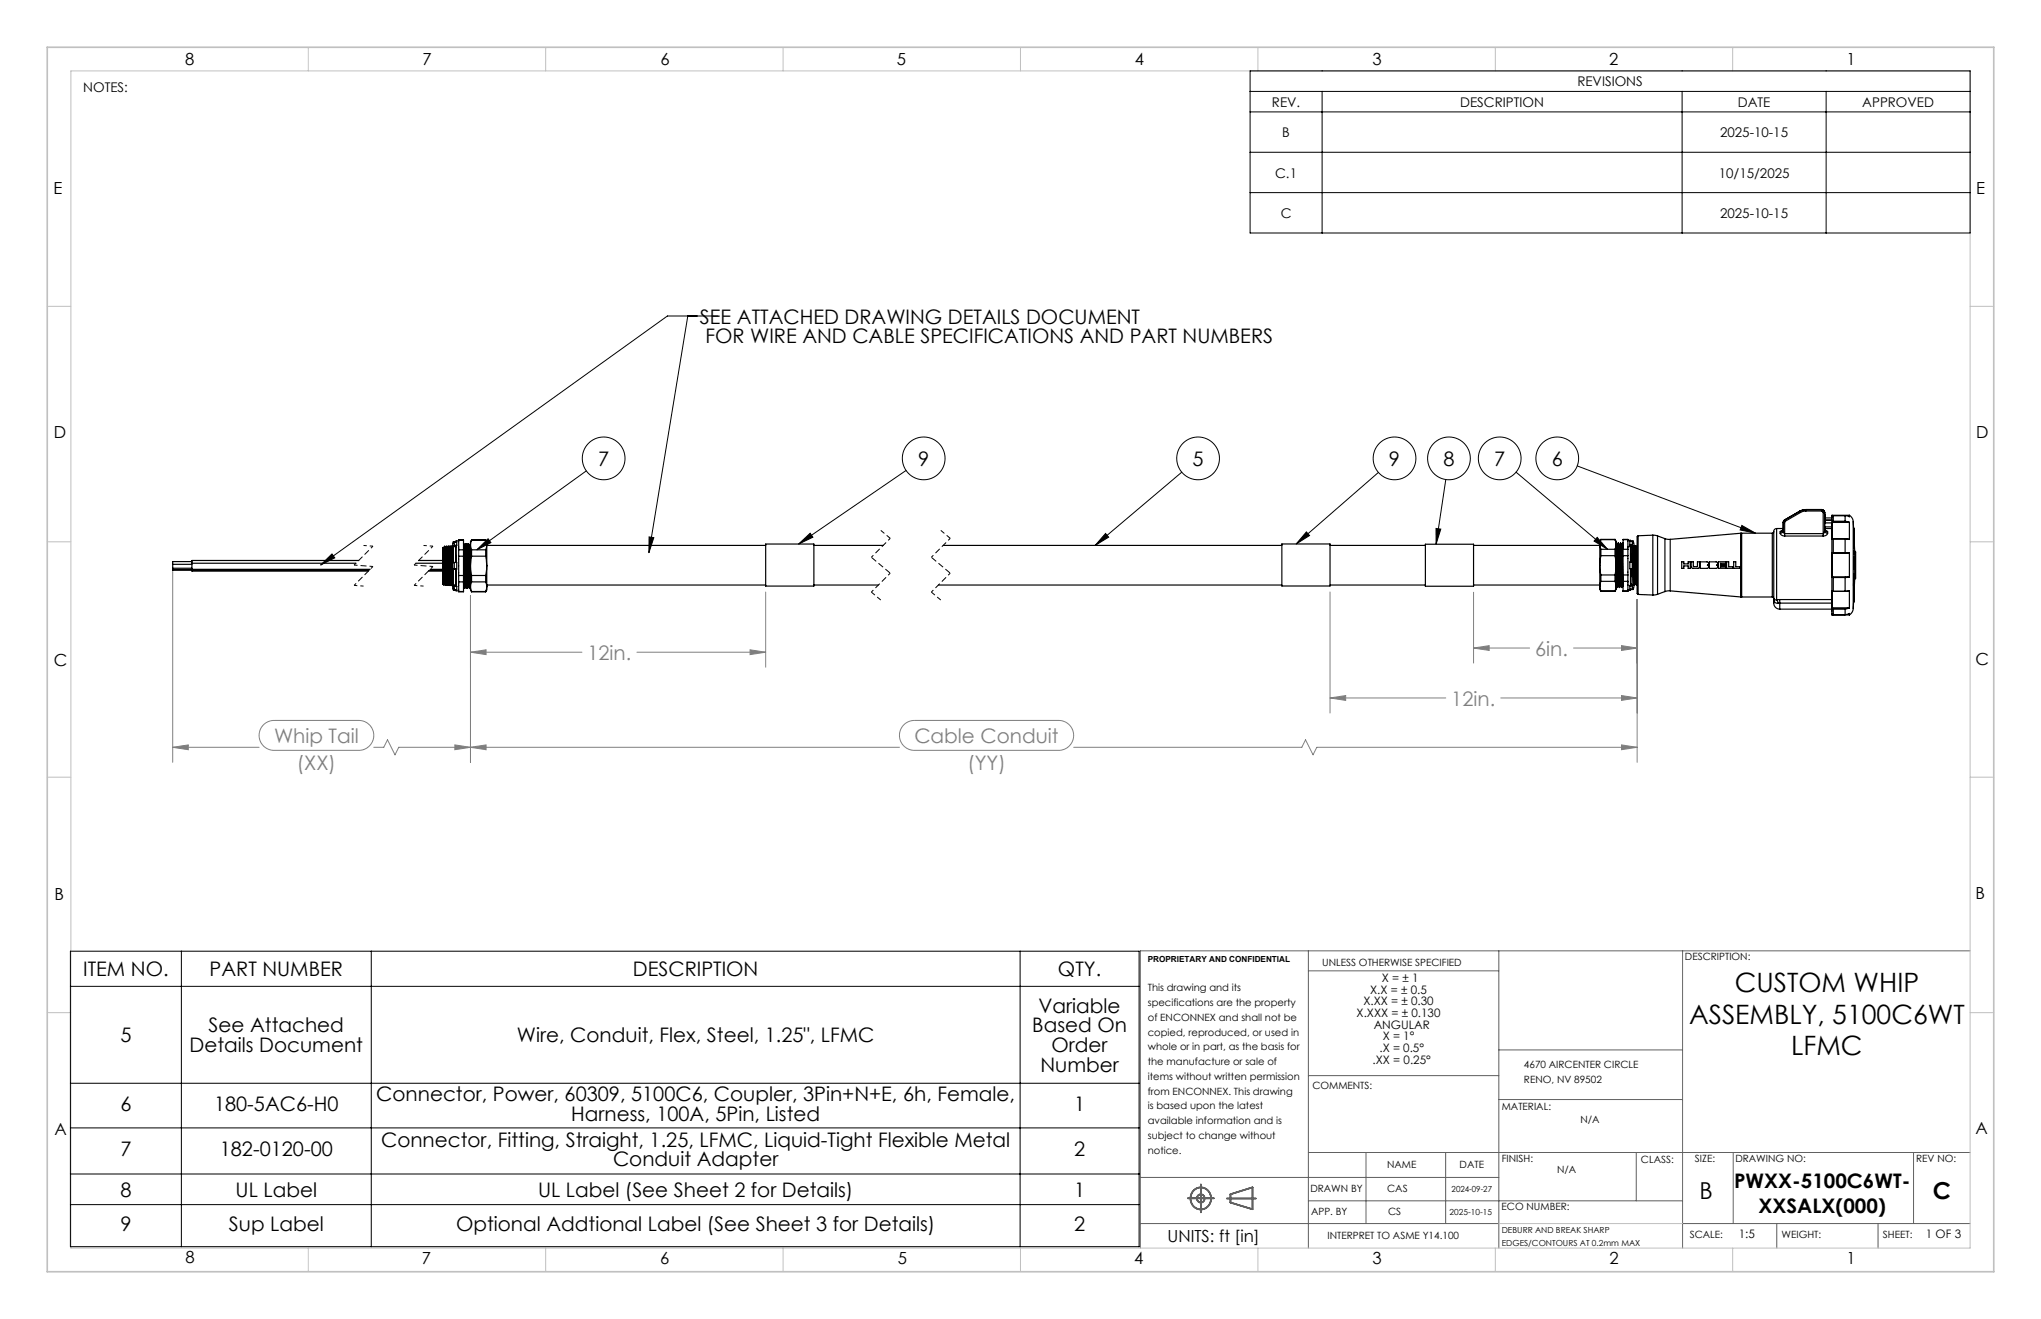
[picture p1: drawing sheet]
<svg xmlns="http://www.w3.org/2000/svg" width="432mm" height="279mm" viewBox="0 0 432 279" stroke-linecap="round" stroke-linejoin="round" font-family="sans-serif">
<g fill="none" stroke="#606060" stroke-width=".35">
<path d="M251.4 253.5h5.5M252.7 251.8a2.28 2.28 0 0 1 3.4 .5 2.28 2.28 0 0 1-1 3.3 2.29 2.29 0 0 1-2.8-.9 2.29 2.29 0 0 1 .4-2.9zM254.2 250.5v5.9M259.7 253.5h6.1M260.4 252.6l4.7-1.4v4.6l-4.7-1.4z"/>
<circle cx="254.1" cy="253.5" r=".84"/>
</g>
<g fill="none" stroke="#606060" stroke-width=".21">
<path d="M276.9 201.1v62.9M276.9 205.4h40.3M317.2 201.1v62.9M356.1 201.1v62.9M417 201.1h-175.6v62.9M276.9 227.5h40.3M317.2 222.1h38.9M317.2 232.6h38.9M241.4 258.8h75.8M241.4 249.1h75.8M276.9 243.8h140.1M276.9 254h79.2"/>
<path d="M289.1 243.8v15M306 243.8v15M346.3 243.8v10.2M356.1 258.8h60.9M366.9 243.8v15M376.1 258.8v5.2M397.5 258.8v5.2M405 243.8v15"/>
</g>
<g fill="none" stroke="#c0c0c0" stroke-width=".21">
<path d="M15 15h402v249h-402zM65.3 10v5M115.5 10v5M165.7 10v5M216 10v5M266.3 10v5M316.5 10v5M366.8 10v5M10 64.8h5M417 64.8h5M10 114.6h5M417 114.6h5"/>
<path d="M10 164.4h5M417 164.4h5M10 214.2h5M417 214.2h5M317.2 258.8h38.9M65.3 264v5M115.5 264v5M165.7 264v5M216 264v5M266.3 264v5M316.5 264v5M366.8 264v5"/>
</g>
<path d="M10 10h412v259h-412z" fill="none" stroke="#c0c0c0" stroke-width=".35"/>
<g fill="none" stroke="#000" stroke-width=".25">
<path d="M36.6 119.4v.8M36.6 119.4h4M40.6 118.8h-4v.6M40.6 119.1v1.3M40.6 119.1h34.7M75.9 118.6h-35.3v.5M88 119.1h5.7M88.6 118.6h5.1M93.8 115.8l-.1 .1v6.2a1.73 1.73 0 0 0 .3 1.6M93.8 115.8l.2 7.9M93.8 115.8l.1 .1M93.9 115.9h.1"/>
<path d="M93.9 115.9l.3 7.6M94.1 115.6l.2 8.2M94.1 115.5l-.2 .4M94.2 115.6l.1 .3M94.2 115.6h-.1M94.2 115.6l.1 8.2M94.3 115.9h.1M94.3 115.9l.3 7.6M94.4 115.9l.2 7.6M94.6 115.6l-.2 .3M94.6 115.6l.2 8.2M94.8 115.9l.2 7.6"/>
<path d="M95 115.5l-.2 .4-.2-.4M95 115.5l.2 .3M95 115.5l.3 8.3-.3-8.2M95.2 115.8h.1M95.2 115.9l.2 7.6M95.3 115.9l.2 7.6M95.4 115.5l-.1 .3M95.4 115.5l.3 8.4M95.5 115.5l.2 .3M95.5 115.5h-.1M95.5 115.5l.2 8.3M95.7 115.8h.1"/>
<path d="M95.7 115.8l.1 5.1M95.7 115.8l.1 2.1M95.8 115.7l-.1 .1M96 114.6l-.2 .9v8.4l.2 .9M96 114.6v.4l.2-.4M96 115.6v3.4h.2M96 114.6h.4M96 115.6h.4M96.2 114.6v.7M96.2 115.3l-.2 .3M96.2 119v1.4M96.2 119h.5v1.4h-.5"/>
<path d="M96.2 114.6h.5v.7M96.2 115.3h.5M96.4 117.4l.1 1.6M96.4 115.6v3.4M96.4 115.6l.2 .2M96.5 115.5v3.5M96.7 115.3l-.3 .3M97.1 116.3v1.3M97.1 114.3h1M97.1 117.6v4.1M97.1 114.3v2M97.1 114.4h-.6v.2"/>
<path d="M97.1 115.7l-.1 .1M97.1 116.3h1M97.1 117.6h1M98.1 116.3v1.3M98.1 114.3v2M98.1 117.6v4.1M98.2 115l.2 9.4M98.2 115l.2 .3M98.4 115.4l.3 8.7M98.6 115h.1M98.7 115l.2 .3M98.7 115l.1 9.4"/>
<path d="M98.8 115.4l.3 8.7M99.1 115h.1M99.1 115l.3 .3M99.1 115l.2 9.4M99.3 115.4l.3 8.7M99.6 119.7l.2 2M99.6 119.7v4.4M99.6 115.3l.2 1M99.6 115.3v4.4M99.6 115l-.2 .3 .2 7.8M99.8 117.6l-.2 2.1M99.8 116.3v1.3"/>
<path d="M99.8 114.3l-.2 1M99.8 114.2v.1M99.8 114.2l-.2 .4v.7M99.8 114.3h3M99.8 114.2h3M99.8 116.3h3M99.8 117.6h3M102.8 117.6l.2 2.1M102.8 116.3v1.3M102.8 114.3l.2 1M102.8 114.2v.1M102.8 114.2l.2 .4v.7"/>
<path d="M103 119.7l-.2 2M103 119.7v4.4M103 115.3l-.2 1M103 115.3v4.4M103 115.4h59.1M162.1 115.1h10.2v8.9h-10.2zM172.3 115.4h14.6M199.6 115.4h71.7M271.3 115.1h10.2v8.9h-10.2zM281.5 115.4h20.2M301.7 115.1h10.2v8.9h-10.2zM311.9 115.4h26.7"/>
<path d="M338.6 119.6l.2 2M338.6 119.6v4.4M338.6 115.2l.2 1M338.6 115.2v4.4M338.8 117.5l-.2 2.1M338.8 116.2v1.3M338.8 114.1l-.2 1.1M338.8 114.1h.1M338.8 114.1l-.2 .4v.7M338.8 114.1h3M338.8 117.5h3M338.8 116.2h3"/>
<path d="M341.8 117.5l.3 2.1M341.8 116.2v1.3M341.8 114.1l.3 1.1M341.8 114.1h.1M341.8 114.1l.3 .4v.7M342.1 119.6l-.3 2M342.1 119.6v4.4M342.1 115.2l-.3 1M342.1 115.2v4.4M342.1 115.9l.1 8.3M342.3 115.2l.2 8.4 .2 .6M342.5 114.9l.2 9.3"/>
<path d="M342.5 114.9l-.2 .3M342.5 114.9l.3 9.4M342.6 114.9l.2 .5 .2 8.5M342.8 115.2l.2 8.4 .2 .6M343 114.9l.2 9.3M343 114.9l-.3 .3M343 114.9l.3 9.4M343 114.9l.2 .3M343.2 115.2l.3 8.7M343.3 115.2l.2 8.7M343.5 114.9v.9M343.5 114.9l-.3 .3"/>
<path d="M343.5 114.9h.1M343.5 116.2v1.3M343.5 114.1h1.1M343.5 117.5h1.1M343.5 116.2h1.1M343.5 114.1v2.1M343.5 117.5v4.1M344.6 116.2v1.3M344.6 114.3h.5v.2M344.6 114.1v2.1M344.6 117.5v4.1M344.6 115.6v.1"/>
<path d="M344.9 115.4l.2 .3 .1-.2M345 115.2l.2 .3M345 115.2h.5M345.1 117.1v1.8M345.1 115.4v3.5M345.2 115.5v3.4l-.1-3.2M345.2 115.5h.5M345.5 118.9h-.5v1.4h.5M345.5 114.5h-.5v.7M345.5 118.9v1.4M345.5 114.5v.7M345.5 115.2l.2 .3"/>
<path d="M345.7 114.5l.2 .9v8.4l-.2 .9M345.7 114.5h-.5M345.7 114.5v.4l-.2-.4M345.7 115.5v3.4h-.2M345.9 119.1l.1 4.7M345.9 115.6v.1M345.9 115.7h.1M345.9 115.7h-.4l.2 7v.7h.5M346 115.7l.2 7.7M346.2 115.4l.2 8.3M346.2 115.4h.1M346.2 115.4l-.2 .3"/>
<path d="M346.4 115.7h.1M346.4 115.7l-.2-.3 .2 8.3M346.4 115.7l-.5 .1 .2 4.9 .4 .5M346.4 115.7l.1 2.6M346.5 115.6l-.1 .1M346.7 113.3v12.4M346.7 113.3a2.5 2.5 0 0 0-.2 1.9v8.7a2.5 2.5 0 0 0 .2 1.8M349.8 113.2l1 .2M349.8 113.2v12.7M349.8 113.2l-3.1 .1M350.8 113.4v12.3M350.8 113.4l1.6 .5"/>
<path d="M352.4 113.9l1.1 .2M352.4 113.9v11.2M353.5 114.1v10.9M356 118.8h.4v.5h.9v-.5h.5v1.4h-.5v-.5h-.9v.5h-.4zM358 118.8h.4l.1 1.1 .8-.1v-1h.4v.5a.72 .72 0 0 1-.3 .9l-1.3-.1zM359.9 118.8h1.4a.35 .35 0 0 1 .4 .4 .35 .35 0 0 1-.3 .3 .35 .35 0 0 1 .3 .4 .35 .35 0 0 1-.4 .3h-1.4zM361.8 118.8h1.4a.35 .35 0 0 1 .4 .4 .35 .35 0 0 1-.3 .3 .35 .35 0 0 1 .3 .4 .35 .35 0 0 1-.4 .3h-1.4zM364.2 119.9h.1M364.2 119.7v.2M364.2 119.2v.2h1M364.2 119.7h.1M364.2 119.2h.1"/>
<path d="M364.2 119.9h1.1M365.2 119.4h.1M365.2 119.6l-1 .1M365.2 119.6h.1M365.2 119.4v.2M365.3 118.8h-1.6v1.4h1.6M365.3 118.8h.1M365.3 119.2h-1.1M365.3 119.9h.1M365.3 119.9v.3M365.3 119.1v.1M365.3 118.9v.2"/>
<path d="M365.5 118.8h.4v1.1h.9v.3h-1.3zM367 118.8h.4v1.1h.9v.3h-1.3zM368.4 112.8v13.5M368.4 112.8l-14.9 1.3M368.6 112.8h-.2M368.6 112.8v13.5M368.6 112.8h6.5M375.1 112.8v13.5M375.4 112.5l-.3 .3M376 111.8a.76 .76 0 0 0-.6 1v13.8M376 111.8v15.1M376 111.8h1.4"/>
<path d="M376.8 112.5v.3M376.8 112.8l.3 .4 .6 .2M377.4 111.9v.4M377.4 111.9a.61 .61 0 0 1-.6 .6M377.4 110.5v1.8M377.4 110.5h.1M377.4 111.9v.3l-.6 .3M377.4 112.3a.6 .6 0 0 1-.6 .5M377.4 112.3l.3 .6M377.4 111.9h.1M377.7 110.5h-.3M377.7 110.5v2.4"/>
<path d="M377.7 112.9v.5M377.7 113.4h8.2M377.7 112.9h8.2M377.8 110h.1M377.8 110l.1 .2M377.8 110l-.4 .5M377.9 110.2l-.2 .3M380.9 108.1h.1M380.9 108.1l.2 .3M380.9 108.1l-3.1 1.9M381.1 108.4l-3.2 1.8M382.2 107.8l-1.3 .3"/>
<path d="M382.2 107.8h3.4M382.2 107.8h.1M382.2 108.1l-1.1 .3M382.2 107.8v.3M382.2 108.1h3.4M385.6 108.1l.3 .3M385.6 107.8v.3M385.6 107.8l.4 .2 .2 .4M385.6 107.8h.1M385.9 112.9v.5M385.9 108.4h.3M385.9 108.4v4.5"/>
<path d="M386.2 112.3l-.3 .6M386.2 112.3a.6 .6 0 0 0 .6 .5M386.2 111.9v.3l.6 .3M386.2 111.9v.4M386.2 111.9a.61 .61 0 0 0 .6 .6M386.2 108.6l.1 2h1.4M386.2 111.8h1.5M386.2 108.4v3.9M386.2 108.4h.1M386.2 111.4h1.5M386.3 109.6h1.4M386.3 110.1h1.4"/>
<path d="M386.3 110h1.4M386.8 112.8l-.2 .4-.7 .2M386.8 112.5v.3M387.8 117v5.1M387.8 109v21.1M387.8 109v.3l.2-.2M387.8 110.5v3.6l.2-.1M387.8 109h3.6M387.8 117h3.6M387.8 110.5h3.6M388 109.1h.1M388 114h.1"/>
<path d="M388 116.9h2.5M388 110.3l-.2 .2M388 116.9l-.2 .1M388 110.3h2.5M388 114h2.5M388 109.1h2.5M388 109.1v1.2M388 110.3h.1M388 114v2.9M388 116.9h.1M390.5 116.9l.9 .1M390.5 114v2.9"/>
<path d="M390.5 114l.9 .1M390.5 110.3l.9 .2M390.5 109.1v1.2M390.5 116.9h.1M390.5 110.3h.1M390.5 114h.1M390.5 109.1h.1M391.4 110.5h.1M391.4 109a1.73 1.73 0 0 1 .9 1.4M391.4 117h.1M391.4 117v5.1M391.4 110.5v3.6"/>
<path d="M391.4 109v.3l-.9-.2M392.3 110.4v18.3M392.3 110.4v1.4M392.3 116.7v.2M392.3 116.7h.1M392.3 114.9v.2M392.3 111.8h.1M392.3 114.9h.1M392.3 114.2v.3M392.3 114.2h.1M392.3 113.3l.1 .3M392.3 112.8v.1"/>
<path d="M392.3 113.3h.1M392.3 112.9v.2M392.3 112.9h.1M392.3 119.9l.1 .5M392.3 118.3l.1 .1M392.3 119.7h.1M392.3 112.5v.1M392.3 112.8h.1M392.3 118.3h.1M392.3 119l.1 .1M392.3 112.3v.1M392.3 119h.1"/>
<path d="M392.3 112.3h.1M392.3 114h.1M392.3 114v.1M392.3 112.4v.1M392.3 112.4h.1M392.3 115.6l.1 .4M392.3 117.9l.1 .1M392.3 119.3h.1M392.3 112.6v.1M392.3 112.7v.1M392.3 111.8v.5M392.3 113.7v.2"/>
<path d="M392.3 117.9h.1M392.3 115.6h.1M392.3 113.7h.1M392.3 118.1v.2M392.3 113.9v.1M392.3 118.1h.1M392.3 118.8v.2M392.3 113.1h.1M392.3 113.1v.2M392.3 118.8h.1M392.3 116.9v.1M392.3 116.9h.1"/>
<path d="M392.3 118.6v.2M392.3 118.6h.1M392.3 115.1l.1 .3M392.3 115.1h.1M392.3 119.9h.1M392.3 114.5v.2M392.3 114.5h.1M392.3 117h.1M392.4 115.4v.1M392.4 115.4h.1M392.4 117v.1M392.4 117h.1"/>
<path d="M392.4 119.3h.1M392.4 117.1v.1M392.4 118l-.1 .1M392.4 118h.1M392.4 119.3v.2M392.4 119.6h.1M392.4 119.5v.1M392.4 119.5h.1M392.4 116.7v.2M392.4 114.9v.2M392.4 111.8v.1M392.4 111.8h.1"/>
<path d="M392.4 114.2v.3M392.4 113.3v.6M392.4 113.6l-.1 .1M392.4 113.6v.1M392.4 113.6v.6M392.4 111.8h-.1M392.4 117.8l-.1 .1M392.4 119.2l-.1 .1M392.4 112v.1M392.4 119.7h.1M392.4 119.2v.1M392.4 118.3v.1"/>
<path d="M392.4 117.8v.1M392.4 117.8v.6M392.4 112v.8M392.4 111.9v.6M392.4 111.8v.8M392.4 111.9v.8M392.4 119v.1M392.4 114v.6M392.4 114v.2M392.4 112.3v.1M392.4 112.3v.2M392.4 112.4v.8"/>
<path d="M392.4 119.6l-.1 .1M392.4 119.6v.1M392.4 117.9v.1M392.4 115.6v.4M392.4 113.7v.5M392.4 112.1v.6M392.4 111.8v.7M392.4 112.2h.1M392.4 118.1v.2M392.4 112.2v.8M392.4 112.2v.5M392.4 118.8v.2"/>
<path d="M392.4 115.5v.4v-.3M392.4 115.5v.1M392.4 113.1v.7v-.5M392.4 113.1h.1M392.4 113.1v.4v-.7v.9M392.4 114.2h.1M392.4 116.9v.1M392.4 118.6v.2M392.4 114.1v.1M392.4 114.1l-.1 .1M392.4 114.3v.2M392.4 116.6l-.1 .1"/>
<path d="M392.4 116.6v.1M392.4 111.9h.1M392.4 115.1v.3M392.4 114.7v.2M392.4 114.7v.4M392.4 111.9v.3M392.4 119.9v.5M392.4 119.9v.2M392.4 119.9h-.1M392.4 114.7l-.1 .2M392.4 114.5v.3M392.4 112.5v.2"/>
<path d="M392.4 116.6h.1M392.4 114.2v.1M392.4 113.2v.5M392.4 113.2v.7M392.4 114.5v.2M392.4 118.5l-.1 .1M392.4 118.5v.1M392.4 115.6h.1M392.4 116.7v.1M392.4 114.6h.1M392.4 116.7h.1M392.4 116.5l-.1 .1"/>
<path d="M392.4 116.5v.2M392.4 116.5h.1M392.4 112.6h.1M392.4 112.6v.1M392.4 112.6h-.1M392.4 113v-.3v.8M392.4 112.8v.2M392.4 112.8v-.3v.8M392.4 112.2v.3M392.4 114.8v.1M392.4 114.7v.1M392.4 112.6v.2"/>
<path d="M392.4 112.9v.4M392.4 112.9v.5M392.4 112.8v.3M392.4 118.9v.1M392.4 114.9h.1M392.4 114.3h.1M392.4 114.5v.1M392.4 114.5h.1M392.4 113.7h.1M392.4 118v.1M392.4 112.4v.2M392.4 113.5h.1"/>
<path d="M392.4 114.8h.1M392.4 113.3v.1M392.4 114.6v.2M392.4 116.8v.4M392.4 112.9v.2M392.4 112.5v.1M392.4 112.5h-.1M392.4 113.7l.2 2.9M392.4 113.2h.1M392.4 112.7v.1M392.4 114.6v.1M392.4 113h.1"/>
<path d="M392.4 112.7h.1M392.4 113.4h.1M392.4 112.8h.1M392.4 113.2v.1M392.4 118.5v.2v-.2M392.4 118.5v.4M392.4 118.5h.1M392.4 112.7h-.1M392.4 113v.2M392.4 113.9h-.1M392.4 113.4v.1M392.4 112.9v.1"/>
<path d="M392.4 113.4v.2M392.4 112.8v-.5v.6M392.4 112.6v-.6v.7M392.4 112.8h-.1M392.4 113.3h.1M392.4 113.3h-.1M392.4 119.5v.2M392.4 115.5l-.1 .1M392.6 116.6v5.9M392.6 116.6a1.85 1.85 0 0 1 .2 1.5v2.6a2.47 2.47 0 0 1-.2 1.8M36.6 120.2v.3M36.6 120.5l4 .1"/>
<path d="M36.6 120.5h4M36.6 120.2h4M40.6 120.4v.3M40.6 120.7v.1h37.4M40.6 120.4h37.7M40.6 120.7h37.5M90.7 120.8h3M90.8 120.7h2.9M91 120.4h2.7M93.7 123.4v.1M94.1 123.5l-.1 .2M94.2 123.5l.1 .3"/>
<path d="M94.6 123.5h.1M94.6 123.5l-.2 .3M94.6 123.5l.2 .3M94.8 123.8h.1M95.2 123.8l-.2-.3-.2 .3M95.2 123.8h.1M95.4 123.6h.1M95.4 123.5l-.1 .4M95.5 123.5l.2 .4M95.7 123.9h.1M95.8 123.7l-.1 .2M96 123.7l.2 .3"/>
<path d="M96 123.7h.4M96.2 120.4h-.2v3.3M96.2 124v.8M96.2 124.8l-.2-.4v.4M96.2 124h.5M96.4 123.6l.1 .3M96.4 124.8h-.4M96.4 123.7l.3 .3M96.4 120.4v3.3M96.5 122.7v-2.3v3.3M96.5 124.8v.2h.6M96.5 120.4v3.5"/>
<path d="M96.7 124v.8h-.5M97.1 121.7v1.4M97.1 125.1h1M97.1 123.1v2M97.1 123.8l-.1 .1M97.1 121.7h1M97.1 123.1h1M98.1 124.1h.1M98.1 121.7v1.4M98.1 123.1l.1 .9M98.1 123.1v2M98.2 124.1l.2 .3"/>
<path d="M98.6 124l-.2 .3M98.6 124l-.2-8.7 .2-.3 .2 9.4M98.6 124.1l.2 .3M99.1 124l-.2 .3M99.1 124l-.2-8.7 .2-.3 .2 9.4M99.1 124.1l.2 .3M99.6 124.1l.2 1M99.6 124.1v.7l.2 .4M99.6 124l-.2 .3M99.8 121.7v1.4M99.8 123.1l-.2 1M99.8 125.1v.1"/>
<path d="M99.8 125.2h3M99.8 121.7h3M99.8 123.1h3M99.8 125.1h3M102.8 121.7v1.4M102.8 123.1l.2 1M102.8 125.1v.1M103 124.1l-.2 1M103 124.1v.7l-.2 .4M103 123.7h59.1M172.3 123.7h13.6M198.6 123.7h72.7"/>
<path d="M281.5 123.7h20.2M311.9 123.7h26.7M338.6 124l.2 1M338.6 124v.7l.2 .4M338.8 121.6v1.4M338.8 123l-.2 1M338.8 125v.1M338.8 125.1h3M338.8 121.6h3M338.8 123h3M338.8 125h3M341.8 121.6v1.4"/>
<path d="M341.8 123l.3 1M341.8 125v.1M342.1 123.9l.1 .3M342.1 124l-.3 1M342.1 124v.7l-.3 .4M342.3 124.3h.1M342.5 123.9l-.2-8.5-.2-.5 .2 9.4M342.5 123.9h.1M342.5 123.9l-.2 .4M342.8 124.3h.1M343 123.9h.1M343 123.9l-.2 .4"/>
<path d="M343.2 124.3h.1M343.5 123.9l-.2 .4M343.5 121.6v1.4M343.5 125h1.1M343.5 121.6h1.1M343.5 123h1.1M343.5 123v2M344.6 121.6v1.4M344.6 123v2M344.6 123.7v.1M345 123.9v.7h.5M345 123.9h.5"/>
<path d="M345.1 120.3v3.5l.2-.3M345.1 124.6v.3h-.5M345.2 120.3v1.7M345.2 120.3v3.3M345.2 123.6l-.2 .3M345.2 124.6l.5 .1M345.2 123.6h.5M345.5 124.6l.2-.3v.4M345.5 123.9v.7M345.5 120.3l.2-.1v3.4M345.7 123.6l-.2 .3M345.9 121.1v2.6"/>
<path d="M345.9 123.6v.2M346 123.8h-.1M346.2 123.4l.2 .4M346.2 123.4l-.2 .4M346.5 123.6l-.1 .1M346.7 125.7l3.1 .2M350.8 125.7l-1 .2M352.4 125.1l-1.6 .6M353.5 125l-1.1 .1M353.5 125l14.9 1.3M365.3 120.2h.1M368.4 126.3h.2"/>
<path d="M368.6 126.3h6.5M375.1 126.3l.3 .3M375.4 126.6v.7a1.33 1.33 0 0 0 1.3 1.5M375.4 126.6l.2 .2 .4 .1M375.4 126.6a.8 .8 0 0 0 1 1M376 126.9l.4 .7M376.7 126.8v.8M376.7 127.6h-.3M376.7 127.6v1.2M376.7 128.8h11M376.7 126.8h11M376.7 126.8l-.7 .1"/>
<path d="M376.7 127.6h11M387.8 130.1h3.6M387.8 122.1h3.6M387.8 122.1h.2M387.8 128.6l.2 .2M387.8 128.6h3.6M388 122.1v.1M388 125.1l-.2-.1v3.6M388 128.8h.1M388 122.1h2.5M388 128.8h2.5M388 125.1h.1"/>
<path d="M388 125.1h2.5M388 130h2.5M388 122.2v2.9M388 128.8v1.2M388 130l-.2-.2v.3M388 122.2h2.5M390.5 130l.9-.2v.3M390.5 128.8v1.2M390.5 122.2v2.9M390.5 122.1v.1M390.5 128.8h.1M390.5 125.1h.1"/>
<path d="M390.5 130h.1M391.4 122.1h-.9M391.4 128.6l-.9 .2M391.4 122.1h.1M391.4 128.6h.1M391.4 124.9v3.7M391.4 124.9l-.9 .2M391.4 122.1l-.9 .1M392.3 128.7a1.73 1.73 0 0 1-.9 1.4M392.3 123.9h.1M392.3 126.5v.1M392.3 127.3h.1"/>
<path d="M392.3 127.1h.1M392.3 126.7h.1M392.3 126.9h.1M392.3 126.1v.2M392.3 126.3l.1 .1M392.3 127.1v.1M392.3 126.6h.1M392.3 127.2v1.5M392.3 126.4v.1M392.3 123.9l.1 1.2M392.3 126.3v.1M392.3 126.6v.3"/>
<path d="M392.3 126.9v.2M392.3 125.9v.1M392.3 125.9h.1M392.3 126h.1M392.4 125.8l-.1 .1M392.4 125.5v.2M392.4 125.5h.1M392.4 125.7v.1M392.4 125.7h.1M392.4 123.9v-.3v1.5M392.4 127.3h.1M392.4 126.7h.1"/>
<path d="M392.4 126.9h.1M392.4 127.1v.1M392.4 127.1l-.1 .1M392.4 126.3h.1M392.4 126.5h.1M392.4 127.1h.1M392.4 127.2h.1M392.4 127.2v.1M392.4 126v.2M392.4 120h.1M392.4 126.3v.3v-.2M392.4 126.3v.2"/>
<path d="M392.4 126.4v.1M392.4 126.1h.1M392.4 125.9v.1M392.4 126.3v.1M392.4 126.1v.2M392.4 125.8v.1M392.4 126.2v.1M392.4 126.1v.1M392.4 126.2v.5M392.4 126.4v.5M392.4 126.3v.4M392.4 125.9h.1"/>
<path d="M392.4 121.4l-.1 2.5M392.4 121.4v2.5M392.4 121.4v3.7M392.4 125.9v.2M392.4 126.1h-.1M392.4 126.5v.6M392.4 126.2v.2M392.4 126h.1M392.4 125.7v.2M392.4 126.5h-.1M392.4 125.4h.1M392.4 126l-.1 .1"/>
<path d="M392.4 126v.1M392.4 125.8h.1M392.4 126.3v.8M392.4 126.4v.8M392.4 125.4v.1M392.4 125.4v.9v-.3M392.4 126.4h.1M392.4 126.3v.7v-.6M392.4 126.4h-.1M392.4 126.2h.1M392.4 120v.1M392.4 120.1v.3"/>
<path d="M392.4 126.5v.7M392.6 122.5l-.2 2.9"/>
</g>
<g fill="none" stroke="#000" stroke-width=".21">
<path d="M264.6 15h152.4v34.3h-152.4zM264.6 19.3h152.4M279.8 19.3v30M356 19.3v30M386.5 19.3v30M264.6 23.7h152.4M264.6 32.2h152.4M264.6 40.7h152.4M145.6 66.8l-8.3 50.1M151.9 66.8h-10.6l-73.4 52.7M124.1 99.6l-23.2 16.7M191.8 99.5l-22.8 15.6"/>
<path d="M250.1 99.9l-18.3 15.5M291.8 99.9l-17.4 15.2M320.9 99.9l19.4 16.3M333.8 98.6l37.8 14.2M67.9 119.5l2.4-2.3 .6 .8zM100.9 116.3l2.4-2.3 .6 .8zM137.4 113.6l1 .1-1.1 3.2zM169 115.1l2.5-2.3 .6 .8zM234 112.8l.7 .8-2.9 1.8zM276.5 112.5l.7 .8-2.8 1.8zM304 111.8l1 .1-1 3.2zM306 101.4l-2 13.7"/>
<path d="M338.1 113.7l2.2 2.5-2.9-1.7zM368.7 111.1l2.9 1.7-3.3-.7zM14.9 201.2h226.2v62.5h-226.2zM14.9 208.6h226.2M38.4 201.2v62.5M78.6 201.2v62.5M215.9 201.2v62.5M14.9 229.1h226.2M14.9 238.6h226.2M14.9 248.3h226.2M14.9 254.8h226.2"/>
<circle cx="127.8" cy="97" r="4.5"/>
<circle cx="195.5" cy="97" r="4.5"/>
<circle cx="253.6" cy="97" r="4.5"/>
<circle cx="295.2" cy="97" r="4.5"/>
<circle cx="306.7" cy="97" r="4.5"/>
<circle cx="317.4" cy="97" r="4.5"/>
<circle cx="329.6" cy="97" r="4.5"/>
</g>
<g fill="none" stroke="#808080" stroke-width=".21">
<path d="M36.6 120.9v40.3M99.6 138l3.3-.6v1.1zM99.6 126.1v35.1M99.6 138h23.6M134.8 138h27.3M158.8 137.4l3.3 .6-3.3 .5zM162.1 125.2v15.9M281.5 125.2v25.6M311.9 137.1l3.3-.5v1zM311.9 125.3v15M311.9 137.1h11.9M333.1 137.1h13.4"/>
<path d="M343.2 136.6l3.3 .5-3.3 .5zM346.5 126.8v34.4M36.6 158.1l3.3-.5v1zM36.6 158.1h18.2M55.7 153.4a3.2 3.2 0 0 1 2.3-1h17.9a3.2 3.2 0 0 1 3.2 3.2 3.2 3.2 0 0 1-3.2 3.1h-17.9a3.2 3.2 0 0 1-2.9-1.9 3.2 3.2 0 0 1 .6-3.4zM79.1 158.1h2.1l.8-1.6 1.6 3.2 .8-1.6h106M96.3 157.6l3.3 .5-3.3 .5zM99.6 158.1l3.3-.5v1zM191.3 153.4a3.2 3.2 0 0 1 2.2-1h30.6a3.2 3.2 0 0 1 3.2 3.2 3.2 3.2 0 0 1-3.2 3.1h-30.6a3.2 3.2 0 0 1-2.9-1.9 3.2 3.2 0 0 1 .7-3.4zM227.3 158.1h48.2l.8-1.6 1.6 3.2 .8-1.6h67.8M281.5 147.6l3.3-.5v1zM281.5 147.6h24.5"/>
<path d="M317.7 147.6h28.8M343.2 157.6l3.3 .5-3.3 .5zM343.2 147.1l3.3 .5-3.3 .5z"/>
</g>
<path d="M186.4 112.2l2 1.7M199.1 112.2l2 1.7M184.4 125.2l2 1.7M197.1 125.2l2 1.7" fill="none" stroke="#000" stroke-width=".21" stroke-dasharray="1.3 .6" stroke-dashoffset=".3" stroke-linecap="butt"/>
<path d="M78.9 115.5l-4 4M78.9 119.8l-4 4M91.6 115.5l-4 4M91.6 119.8l-4 4M188.4 113.9l-4 4M201.1 113.9l-4 4M188.4 121.2l-4 4M201.1 121.2l-4 4" fill="none" stroke="#000" stroke-width=".21" stroke-dasharray="1.3 .6" stroke-dashoffset=".7" stroke-linecap="butt"/>
<path d="M184.4 117.9l4 3.3M197.1 117.9l4 3.3" fill="none" stroke="#000" stroke-width=".21" stroke-dasharray="1.3 .6" stroke-dashoffset="-.1" stroke-linecap="butt"/>
<path d="M76.9 115.4l2 .1M89.6 115.4l2 .1M74.9 123.8l2 .2M87.6 123.8l2 .2" fill="none" stroke="#000" stroke-width=".21" stroke-dasharray="1.3 .6" stroke-dashoffset=".6" stroke-linecap="butt"/>
<path d="M74.9 119.5l4 .3M87.6 119.5l4 .3" fill="none" stroke="#000" stroke-width=".21" stroke-dasharray="1.3 .6" stroke-dashoffset=".5" stroke-linecap="butt"/>
<path d="M67.9 119.5l2.4-2.3 .6 .8zM368.7 111.1l2.9 1.7-3.3-.7zM137.4 113.6l1 .1-1.1 3.2zM234 112.8l.7 .8-2.9 1.8zM169 115.1l2.5-2.3 .6 .8zM304 111.8l1 .1-1 3.2zM276.5 112.5l.7 .8-2.8 1.8zM338.1 113.7l2.2 2.5-2.9-1.7zM100.9 116.3l2.4-2.3 .6 .8z" fill="#000"/>
<path d="M36.6 158.1l3.3-.5v1zM96.3 157.6l3.3 .5-3.3 .5zM99.6 158.1l3.3-.5v1zM343.2 157.6l3.3 .5-3.3 .5zM99.6 138l3.3-.6v1.1zM158.8 137.4l3.3 .6-3.3 .5zM343.2 147.1l3.3 .5-3.3 .5zM281.5 147.6l3.3-.5v1zM343.2 136.6l3.3 .5-3.3 .5zM311.9 137.1l3.3-.5v1z" fill="#808080"/>
<g font-size="5.6">
<text x="367.2" y="209.9">CUSTOM WHIP</text>
<text x="357.5" y="216.6">ASSEMBLY, 5100C6WT</text>
<text x="379.1" y="223.2">LFMC</text>
</g>
<g font-size="4.9">
<text x="359.8" y="253.6">B</text>
<text x="409.1" y="253.6">C</text>
</g>
<g font-size="4.2">
<text x="148.2" y="68.5">SEE ATTACHED DRAWING DETAILS DOCUMENT</text>
<text x="149.3" y="72.6">FOR WIRE AND CABLE SPECIFICATIONS AND PART NUMBERS</text>
<text x="126.6" y="98.5">7</text>
<text x="194.3" y="98.5">9</text>
<text x="252.4" y="98.5">5</text>
<text x="294" y="98.5">9</text>
<text x="305.5" y="98.5">8</text>
<text x="316.3" y="98.5">7</text>
<text x="328.4" y="98.5">6</text>
<text x="17.6" y="206.4">ITEM NO.</text>
<text x="44.4" y="206.4">PART NUMBER</text>
<text x="134" y="206.4">DESCRIPTION</text>
<text x="223.9" y="206.4">QTY.</text>
<text x="219.8" y="214.2">Variable</text>
<text x="25.5" y="220.4">5</text>
<text x="44.2" y="218.4">See Attached</text>
<text x="109.4" y="220.4">Wire, Conduit, Flex, Steel, 1.25&quot;, LFMC</text>
<text x="218.5" y="218.4">Based On</text>
<text x="40.1" y="222.5">Details Document</text>
<text x="220.2" y="226.7">Number</text>
<text x="222.6" y="222.5">Order</text>
<text x="79.6" y="232.9">Connector, Power, 60309, 5100C6, Coupler, 3Pin+N+E, 6h, Female,</text>
<text x="25.5" y="235">6</text>
<text x="45.3" y="235">180-5AC6-H0</text>
<text x="120.9" y="237">Harness, 100A, 5Pin, Listed</text>
<text x="227.3" y="235">1</text>
<text x="25.5" y="244.6">7</text>
<text x="46.5" y="244.6">182-0120-00</text>
<text x="80.7" y="242.5">Connector, Fitting, Straight, 1.25, LFMC, Liquid-Tight Flexible Metal</text>
<text x="227.3" y="244.6">2</text>
<text x="129.8" y="246.6">Conduit Adapter</text>
<text x="367" y="251.3">PWXX-5100C6WT-</text>
<text x="25.5" y="253.1">8</text>
<text x="49.9" y="253.1">UL Label</text>
<text x="113.9" y="253.1">UL Label (See Sheet 2 for Details)</text>
<text x="227.3" y="253.1">1</text>
<text x="372.2" y="256.5">XXSALX(000)</text>
<text x="25.5" y="260.4">9</text>
<text x="48.4" y="260.4">Sup Label</text>
<text x="96.5" y="260.4">Optional Addtional Label (See Sheet 3 for Details)</text>
<text x="227.3" y="260.4">2</text>
</g>
<g font-size="4.2" fill="#808080">
<text x="124.3" y="139.6">12in.</text>
<text x="324.9" y="138.7">6in.</text>
<text x="307.2" y="149.2">12in.</text>
<text x="58" y="157.2">Whip Tail</text>
<text x="193.5" y="157.2">Cable Conduit</text>
<text x="62.8" y="162.8">(XX)</text>
<text x="204.7" y="162.8">(YY)</text>
</g>
<g font-size="3.5">
<text x="39.2" y="13.8">8</text>
<text x="89.4" y="13.8">7</text>
<text x="139.8" y="13.8">6</text>
<text x="189.8" y="13.8">5</text>
<text x="240.2" y="13.8">4</text>
<text x="290.5" y="13.8">3</text>
<text x="340.6" y="13.8">2</text>
<text x="390.8" y="13.8">1</text>
<text x="11.3" y="41.1">E</text>
<text x="418.3" y="41">E</text>
<text x="11.4" y="92.7">D</text>
<text x="418.3" y="92.7">D</text>
<text x="11.4" y="140.9">C</text>
<text x="418.1" y="140.8">C</text>
<text x="11.5" y="190.4">B</text>
<text x="418.1" y="190.2">B</text>
<text x="418.1" y="239.8">A</text>
<text x="11.5" y="240.1">A</text>
<text x="247.1" y="262.8">UNITS: ft [in]</text>
<text x="39.2" y="267.2">8</text>
<text x="89.3" y="267.4">7</text>
<text x="139.8" y="267.4">6</text>
<text x="190" y="267.4">5</text>
<text x="240" y="267.4">4</text>
<text x="290.5" y="267.4">3</text>
<text x="340.7" y="267.4">2</text>
<text x="390.8" y="267.5">1</text>
</g>
<g font-size="2.8">
<text x="17.6" y="19.4">NOTES:</text>
<text x="269.2" y="22.6">REV.</text>
<text x="309.1" y="22.6">DESCRIPTION</text>
<text x="333.9" y="18.2">REVISIONS</text>
<text x="367.8" y="22.6">DATE</text>
<text x="394.2" y="22.6">APPROVED</text>
<text x="271.4" y="29">B</text>
<text x="364.1" y="29">2025-10-15</text>
<text x="269.9" y="37.5">C.1</text>
<text x="363.8" y="37.5">10/15/2025</text>
<text x="271.1" y="46.1">C</text>
<text x="364.1" y="46.1">2025-10-15</text>
</g>
<g font-size="2.5">
<text x="292.5" y="207.7">X = ± 1</text>
<text x="287.1" y="215.1">X.XXX = ± 0.130</text>
<text x="288.6" y="212.6">X.XX = ± 0.30</text>
<text x="290" y="210.2">X.X = ± 0.5</text>
<text x="290.8" y="217.6">ANGULAR</text>
<text x="292.7" y="220.1">X = 1°</text>
<text x="290.5" y="225">.XX = 0.25°</text>
<text x="292" y="222.5">.X = 0.5°</text>
<text x="368" y="261.9">1:5</text>
<text x="407.6" y="261.9">1 OF 3</text>
</g>
<g font-size="2.1">
<text x="356.6" y="203.1">DESCRIPTION:</text>
<text x="242.9" y="209.7">This drawing and its</text>
<text x="279.9" y="204.3">UNLESS OTHERWISE SPECIFIED</text>
<text x="242.9" y="212.8">specifications are the property</text>
<text x="242.9" y="215.9">of ENCONNEX and shall not be</text>
<text x="242.9" y="219.1">copied, reproduced, or used in</text>
<text x="242.9" y="222.2">whole or in part, as the basis for</text>
<text x="242.9" y="225.3">the manufacture or sale of</text>
<text x="322.6" y="226">4670 AIRCENTER CIRCLE</text>
<text x="242.9" y="228.4">items without written permission</text>
<text x="242.9" y="231.5">from ENCONNEX. This drawing</text>
<text x="277.8" y="230.4">COMMENTS:</text>
<text x="322.6" y="229.1">RENO, NV 89502</text>
<text x="242.9" y="234.6">is based upon the latest</text>
<text x="242.9" y="237.8">available information and is</text>
<text x="317.9" y="234.8">MATERIAL:</text>
<text x="334.5" y="237.5">N/A</text>
<text x="242.9" y="240.9">subject to change without</text>
<text x="242.9" y="244">notice.</text>
<text x="317.9" y="245.8">FINISH:</text>
<text x="358.8" y="245.8">SIZE:</text>
<text x="367.3" y="245.8">DRAWING NO:</text>
<text x="405.6" y="245.8">REV NO:</text>
<text x="293.6" y="247.1">NAME</text>
<text x="308.9" y="247.1">DATE</text>
<text x="329.6" y="248.2">N/A</text>
<text x="347.3" y="246.1">CLASS:</text>
<text x="277.3" y="252.2">DRAWN BY</text>
<text x="277.5" y="257.1">APP. BY</text>
<text x="293.6" y="252.2">CAS</text>
<text x="293.8" y="257.1">CS</text>
<text x="317.8" y="256">ECO NUMBER:</text>
<text x="281" y="262.1">INTERPRET TO ASME Y14.100</text>
<text x="357.6" y="261.9">SCALE:</text>
<text x="377.1" y="261.9">WEIGHT:</text>
<text x="398.5" y="261.9">SHEET:</text>
</g>
<g font-size="1.8">
<text x="242.9" y="203.6">PROPRIETARY AND CONFIDENTIAL</text>
<text x="306.8" y="257">2025-10-15</text>
<text x="307.2" y="252.2">2024-09-27</text>
<text x="317.9" y="260.8">DEBURR AND BREAK SHARP</text>
<text x="317.9" y="263.6">EDGES/CONTOURS AT 0.2mm MAX</text>
</g>
</svg>
